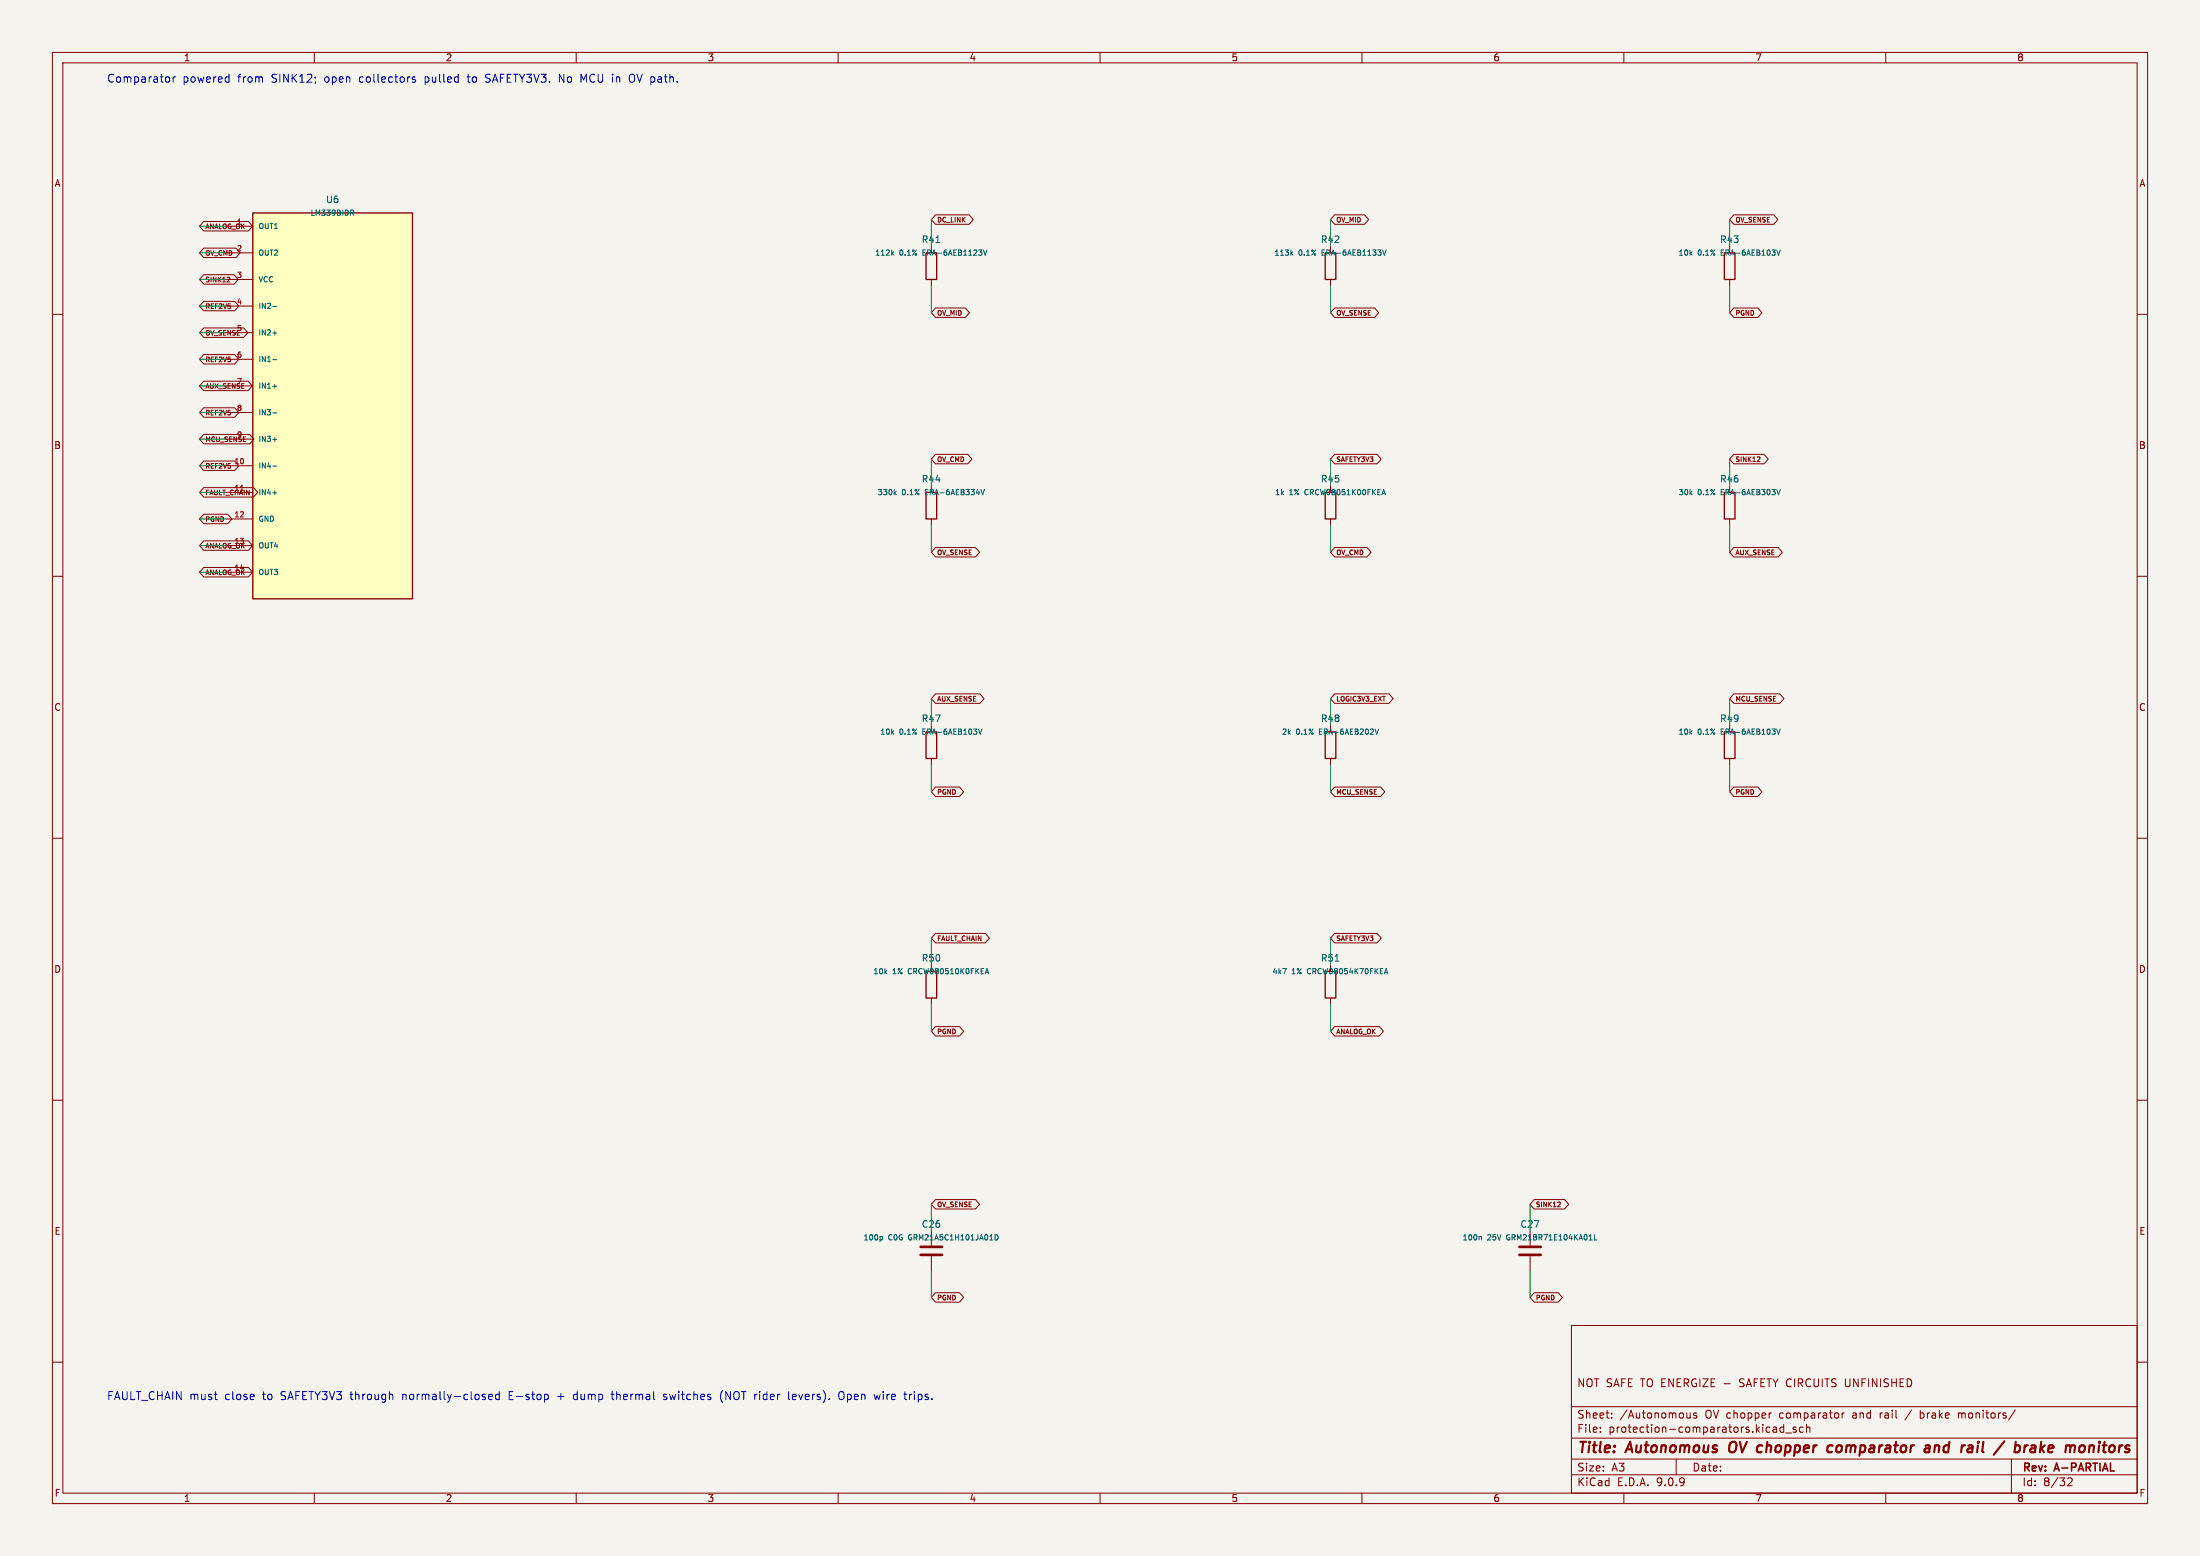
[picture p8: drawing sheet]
<svg xmlns="http://www.w3.org/2000/svg" width="420mm" height="297mm" viewBox="0 0 420 297" stroke-linecap="round" stroke-linejoin="round" font-family="sans-serif">
<path d="M0 0h420v297h-420z" fill="#f5f4ef" stroke="#f5f4ef" stroke-width=".19"/>
<g fill="none" stroke="#840000" stroke-width=".19">
<path d="M10 10h400v277h-400zM12 12h396v273h-396zM60 10v2M110 10v2M160 10v2M210 10v2M260 10v2M310 10v2M360 10v2M177.8 47v1.3M177.8 53.3v1.3M254 47v1.3"/>
<path d="M254 53.3v1.3M330.2 47v1.3M330.2 53.3v1.3M10 60h2M408 60h2M177.8 92.7v1.3M177.8 99.1v1.2M254 92.7v1.3M254 99.1v1.2M330.2 92.7v1.3M330.2 99.1v1.2M10 110h2"/>
<path d="M408 110h2M177.8 138.4v1.3M254 138.4v1.3M330.2 138.4v1.3M10 160h2M177.8 144.8v1.3M254 144.8v1.3M330.2 144.8v1.3M408 160h2M177.8 184.2v1.2M177.8 190.5v1.3M254 184.2v1.2"/>
<path d="M254 190.5v1.3M10 210h2M408 210h2M177.8 234.9v2.8M177.8 239.8v2.8M292.1 234.9v2.8M292.1 239.8v2.8M300 253h108v32h-108zM10 260h2M300 278.5h108M300 274.5h108M300 268.5h108"/>
<path d="M305.5 273.2v.2M305.5 272.5v.1M307.7 270.5v.2M307.7 269.8v.1M320 278.5v3M322.7 269.7v1M322.7 270.5l-.3 .2-.3-.1M323.9 269.8l-.4-.1-.2 .2 .1 .2 .5 .2v.3h-.6M338 269.7h.2M338.9 272.4l.3 .2v.8M339.2 273.3l-.2 .1M339.2 272.7l-.2 .1"/>
<path d="M340.5 271.9v1.5M340.5 272.5l-.4-.1-.3 .3 .1 .6h.6M340.9 273.5h1.1M342.9 272.5l-.4-.1-.2 .2 .1 .2 .5 .2v.3h-.6M344.2 272.5l-.4-.1-.3 .3 .2 .6h.5M344.9 272.5l.2-.1 .3 .1 .1 .9M344.9 271.9v1.5M351.7 269.7v1M352.1 269.7l-.3 .1-.1 .2M352.3 263.2v1.2l.1 .2M364.9 269.1l-1.2 1.9M366.6 270.6l.4 .1"/>
<path d="M366.6 269.2v1.5M367 269.7l-.4 .1M373.9 269.7v1M374.3 269.7l-.4 .1M384 278.5v6.5M384.7 269.1l-1.3 1.9M408 260h2M60 285v2M110 285v2M160 285v2M210 285v2M260 285v2"/>
<path d="M300 281.5h108M310 285v2M360 285v2M394.7 282.2l.6-.1 .2 .1 .1 .3-.9 1.1h.9"/>
</g>
<g fill="none" stroke="#840000" stroke-width=".4">
<path d="M330.3 275.5a1.5 1.5 0 0 0 0 1.6M349.3 275.9l.6 .1M349.7 277.1l-.6 .1M350.6 276.3v.7M367.8 275.9l.5 .1v1.2M368.3 277.1l-.7 .1M368.4 276.3l-.7 .1M369.4 275.9l-.2 1.3M370 275.9l-.6 .2M377.6 275.3l.1-.1v.2zM377.6 275.9l-.2 1.3M377.8 275.3l-.1 .1"/>
<path d="M384.6 277.1l.2 .1M384.8 275.2l-.2 2M384.9 275.9l-.2 .1M388 275.9l.5 .1v1.2M388.5 277.1l-.7 .1M388.6 276.3l-.7 .1M389.7 275.2l-.3 2M398.9 276.1a.49 .49 0 0 1 .9 .1l-.2 1M398.9 275.9l-.1 1.3"/>
</g>
<path d="M175.8 238h4M175.8 239.5h4M290.1 238h4M290.1 239.5h4" fill="none" stroke="#840000" stroke-width=".51"/>
<g fill="none" stroke="#006464" stroke-width=".19">
<path d="M170.3 48.3l.3 .4M170.6 48l-.4 .4M178.7 46.3h.7M187.7 47.7l.4 1 .3-1M246.5 48.3l.3 .4M246.8 48l-.4 .4M263.9 47.7l.4 1 .3-1M339.2 47.7l.3 1 .4-1M170.8 94.1l.3 .3M171.1 93.8l-.4 .4M187.3 93.4l.3 1 .3-1M263.9 94.2h.5"/>
<path d="M264.1 93.4l.4 1M339.2 93.4l.3 1 .4-1M186.8 139.1l.3 1.1 .4-1.1M262.5 139.1l.3 1.1 .4-1.1M339.2 139.1l.3 1.1 .4-1.1M188.2 185.6h.5M188.4 184.9l.4 1M244.9 184.9h.7l-.5 1M254.9 183.5h.7M264.4 185.6h.5M264.6 184.9l.4 1M168.3 236l.2 .2v.3l-.2 .2"/>
<path d="M190 235.7a.51 .51 0 0 1 .6 .5 .51 .51 0 0 1-.6 .5M282.5 236l.3 .1v.6M304.4 235.7v1h.5"/>
</g>
<path d="M176.8 48.3h2v5h-2zM253 48.3h2v5h-2zM329.2 48.3h2v5h-2zM176.8 94h2v5.1h-2zM253 94h2v5.1h-2zM329.2 94h2v5.1h-2zM176.8 139.7h2v5.1h-2zM253 139.7h2v5.1h-2zM329.2 139.7h2v5.1h-2zM176.8 185.4h2v5.1h-2zM253 185.4h2v5.1h-2z" fill="none" stroke="#840000" stroke-width=".25"/>
<path d="M48.3 40.6h30.4v73.7h-30.4z" fill="#ffffc2"/>
<path d="M48.3 40.6h30.4v73.7h-30.4z" fill="none" stroke="#840000" stroke-width=".25"/>
<g fill="none" stroke="#840000" stroke-width=".19">
<path d="M38.9 42.3h8.5l.8 .9-.8 .9h-8.5l-.8-.9zM38.9 47.4h6.2l.7 .9-.7 .9h-6.2l-.8-.9zM38.9 52.4h5.8l.8 .9-.8 .9h-5.8l-.8-.9zM38.9 57.5h5.9l.8 .9-.8 .9h-5.9l-.8-.9zM43.2 43.2h5.1M43.2 48.3h5.1M43.2 53.3h5.1M43.2 58.4h5.1M43.8 53v.3l-.5 .5h.6M178.6 58.8h5.7l.8 .9-.8 .9h-5.7l-.8-.9zM178.6 41h6.4l.8 .9-.8 .9h-6.4l-.8-.9zM254.8 41h5.7l.8 .9-.8 .9h-5.7l-.8-.9z"/>
<path d="M254.8 58.8h7.6l.8 .9-.8 .9h-7.6l-.8-.9zM331 58.8h4.6l.8 .9-.8 .9h-4.6l-.8-.9zM331 41h7.6l.8 .9-.8 .9h-7.6l-.8-.9zM38.9 77.8h5.9l.8 .9-.8 .9h-5.9l-.8-.9zM38.9 72.8h8.5l.8 .9-.8 .9h-8.5l-.8-.9zM38.9 67.7h5.9l.8 .9-.8 .9h-5.9l-.8-.9zM38.9 62.6h7.6l.8 .9-.8 .9h-7.6l-.8-.9zM43.2 63.5h5.1M43.2 68.6h5.1M43.2 73.7h5.1M43.2 78.7h5.1M38.9 98.2h4.6l.8 .9-.8 .9h-4.6l-.8-.9z"/>
<path d="M38.9 82.9h8.8l.8 .9-.8 .9h-8.8l-.8-.9zM38.9 88h5.9l.8 .9-.8 .9h-5.9l-.8-.9zM38.9 93.1h9.5l.8 .9-.8 .9h-9.5l-.8-.9zM43.2 83.8h5.1M43.2 88.9h5.1M43.2 94h5.1M43.2 99.1h5.1M178.6 86.7h6.2l.7 .9-.7 .9h-6.2l-.8-.9zM254.8 86.7h8.1l.8 .9-.8 .9h-8.1l-.8-.9zM331 86.7h5.8l.8 .9-.8 .9h-5.8l-.8-.9zM335.9 87.2v.4l-.5 .5h.6M38.9 108.3h8.5l.8 .9-.8 .9h-8.5l-.8-.9z"/>
<path d="M38.9 103.2h8.5l.8 .9-.8 .9h-8.5l-.8-.9zM43.2 104.1h5.1M43.2 109.2h5.1M178.6 104.5h7.6l.8 .9-.8 .9h-7.6l-.8-.9zM254.8 104.5h6.2l.7 .9-.7 .9h-6.2l-.8-.9zM331 104.5h8.5l.8 .9-.8 .9h-8.5l-.8-.9zM178.6 132.4h8.5l.8 1-.8 .9h-8.5l-.8-.9zM254.8 132.4h10.4l.7 1-.7 .9h-10.4l-.8-.9zM331 132.4h8.8l.8 1-.8 .9h-8.8l-.8-.9zM178.6 150.2h4.6l.8 .9-.8 .9h-4.6l-.8-.9zM254.8 150.2h8.8l.8 .9-.8 .9h-8.8l-.8-.9zM331 150.2h4.6l.8 .9-.8 .9h-4.6l-.8-.9z"/>
<path d="M178.6 178.2h9.5l.8 .9-.8 .9h-9.5l-.8-.9zM254.8 178.2h8.1l.8 .9-.8 .9h-8.1l-.8-.9zM178.6 195.9h4.6l.8 1-.8 .9h-4.6l-.8-.9zM254.8 195.9h8.5l.8 1-.8 .9h-8.5l-.8-.9zM178.6 229h7.6l.8 .9-.8 .9h-7.6l-.8-.9zM292.9 229h5.8l.8 .9-.8 .9h-5.8l-.8-.9zM297.8 229.5v.3l-.5 .5h.6M178.6 246.7h4.6l.8 .9-.8 1h-4.6l-.8-1zM292.9 246.7h4.6l.8 .9-.8 1h-4.6l-.8-1z"/>
</g>
<path d="M52.1 58.5h.7M66.9 40.1h.4l.2 .2-.1 .3h-.5M67.2 40.6l.3 .5M52.1 63.6h.7M52.1 68.7h.7M52.1 73.7h.7M52.1 78.8h.7M52.1 83.9h.7M52.1 89h.7M52.1 94.1h.7" fill="none" stroke="#006464" stroke-width=".19"/>
<g fill="none" stroke="#009600" stroke-width=".19">
<path d="M38.1 43.2h5.1M38.1 58.4h5.1M38.1 53.3h5.1M38.1 48.3h5.1M177.8 41.9v5.1M177.8 54.6v5.1M254 41.9v5.1M254 54.6v5.1M330.2 41.9v5.1M330.2 54.6v5.1M38.1 78.7h5.1M38.1 73.7h5.1"/>
<path d="M38.1 68.6h5.1M38.1 63.5h5.1M38.1 99.1h5.1M38.1 83.8h5.1M38.1 94h5.1M38.1 88.9h5.1M177.8 87.6v5.1M254 87.6v5.1M330.2 87.6v5.1M38.1 104.1h5.1M38.1 109.2h5.1M177.8 100.3v5.1"/>
<path d="M254 100.3v5.1M330.2 100.3v5.1M177.8 133.4v5M254 133.4v5M330.2 133.4v5M177.8 146.1v5M254 146.1v5M330.2 146.1v5M177.8 179.1v5.1M254 179.1v5.1M177.8 191.8v5.1M254 191.8v5.1"/>
<path d="M177.8 229.9v5M292.1 229.9v5M177.8 242.6v5M292.1 242.6v5"/>
</g>
<g fill="none" stroke="#0000c2" stroke-width=".19">
<path d="M32.2 14.7l.2 .3-.2 .6M33 14.7v1M33.5 14.7h-.3l-.2 .3M43.6 14.7h.1M43.7 14.2v1.5M43.7 15.6l-.1 .1M79.3 14.7h-.4l-.2 .2 .1 .2 .5 .2v.3h-.6M89.1 14.7h.6M92.7 15.6l.2 .1M93 14.2l-.3 .3 .1 .2 .2 .2M106.8 15.7v-1.5l.9 1.5M110.9 14.2l.5 1.1"/>
<path d="M120.4 15.6h.5M120.4 14.2h.5M40.9 266.1h.6M41.3 267.1h.2M93.3 266.6l.7-.1-.1-.3-.4-.1-.2 .2 .1 .8h.5M95.3 266.2l-.4-.1-.3 .3 .1 .7h.6M95.3 265.6v1.5M97.2 266.3h.5M97.9 265.6h-.7v1.5h.7M104.5 266.2l.2 .2-.2 .7M106.5 266.6h1.2M110 266.1h-.2l-.3 .3v.6l.5 .1"/>
<path d="M116.7 266.1h.5M116.9 265.6v1.3l.3 .2M127.2 266.2l-.3-.1-.2 .3 .6 .5M127.3 266.9l-.2 .2h-.4M138 265.4a1.75 1.75 0 0 0 0 2.3M145 265.6v.2M150.5 266.9l.3 .2M151.8 266.1h-.3l-.2 .2v.8h.5M152 266.5l-.7 .1M160.2 265.8a.51 .51 0 0 1 .6-.2 .51 .51 0 0 1 .3 .5v.5a.51 .51 0 0 1-.5 .6 .51 .51 0 0 1-.5-.6zM168 266.1l-.3 1M173.6 266.1v1"/>
<path d="M174.1 266.1l-.3 .1-.2 .2"/>
</g>
<g font-size="2.8" fill="#840000">
<text x="301" y="277.9">Title:</text>
<text x="310.6" y="277.9">Autonomous</text>
<text x="331" y="277.9">OV chopper</text>
<text x="351.3" y="277.9">comparator</text>
<text x="370.7" y="277.9">and</text>
<text x="378.5" y="277.9">rail</text>
<text x="385.8" y="277.9">/</text>
<text x="390.2" y="277.9">brake</text>
<text x="400.8" y="277.9">monitors</text>
</g>
<g font-size="2.1" fill="#0000c2">
<text x="20.3" y="16">Comparator</text>
<text x="34.8" y="16">powered</text>
<text x="45.4" y="16">from</text>
<text x="52" y="16">SINK12;</text>
<text x="62.2" y="16">open</text>
<text x="69" y="16">collectors</text>
<text x="81.6" y="16">pulled</text>
<text x="90" y="16">to</text>
<text x="93.5" y="16">SAFETY3V3.</text>
<text x="107.7" y="16">No</text>
<text x="112" y="16">MCU in</text>
<text x="121.6" y="16">OV path.</text>
<text x="20.3" y="267.4">FAULT_CHAIN must</text>
<text x="43" y="267.4">close</text>
<text x="50.3" y="267.4">to</text>
<text x="53.9" y="267.4">SAFETY3V3 through</text>
<text x="77.3" y="267.4">normally-closed</text>
<text x="97.8" y="267.4">E-stop</text>
<text x="107.2" y="267.4">+</text>
<text x="110.4" y="267.4">dump</text>
<text x="117.9" y="267.4">thermal</text>
<text x="128" y="267.4">switches</text>
<text x="138.9" y="267.4">(NOT</text>
<text x="145.6" y="267.4">rider</text>
<text x="152.2" y="267.4">levers).</text>
<text x="162" y="267.4">Open</text>
<text x="169" y="267.4">wire</text>
<text x="174.9" y="267.4">trips.</text>
</g>
<g font-size="2.1" fill="#840000">
<text x="301" y="265">NOT SAFE TO ENERGIZE -</text>
<text x="332.5" y="265">SAFETY CIRCUITS</text>
<text x="352.9" y="265">UNFINISHED</text>
<text x="301" y="273.7">File:</text>
<text x="301" y="271">Sheet:</text>
<text x="307.1" y="273.7">protection-comparators.kicad_sch</text>
<text x="309.2" y="271">/Autonomous</text>
<text x="325.6" y="271">OV chopper</text>
<text x="340" y="271">comparator</text>
<text x="354.1" y="271">and</text>
<text x="359.4" y="271">rail</text>
<text x="367.4" y="271">brake</text>
<text x="374.8" y="271">monitors/</text>
<text x="301" y="281.1">Size:</text>
<text x="307.6" y="281.1">A3</text>
<text x="323" y="281.1">Date:</text>
<text x="386" y="281.3">Rev:</text>
<text x="392.4" y="281.3">A-PARTIAL</text>
<text x="301" y="283.9">KiCad</text>
<text x="308.7" y="283.9">E.D.A.</text>
<text x="316.3" y="283.9">9.0.9</text>
<text x="386" y="283.9">Id:</text>
<text x="390.1" y="283.9">8/32</text>
</g>
<g font-size="1.8" fill="#840000">
<text x="35" y="11.9">1</text>
<text x="85" y="11.9">2</text>
<text x="135" y="11.9">3</text>
<text x="185" y="11.9">4</text>
<text x="235" y="11.9">5</text>
<text x="285" y="11.9">6</text>
<text x="335" y="11.9">7</text>
<text x="385" y="11.9">8</text>
<text x="10.3" y="35.9">A</text>
<text x="408.3" y="35.9">A</text>
<text x="10.3" y="85.9">B</text>
<text x="408.2" y="85.9">B</text>
<text x="10.3" y="135.9">C</text>
<text x="408.2" y="135.9">C</text>
<text x="10.3" y="185.9">D</text>
<text x="408.2" y="185.9">D</text>
<text x="10.3" y="235.9">E</text>
<text x="408.3" y="235.9">E</text>
<text x="10.3" y="285.9">F</text>
<text x="35" y="286.9">1</text>
<text x="85" y="286.9">2</text>
<text x="135" y="286.9">3</text>
<text x="185" y="286.9">4</text>
<text x="235" y="286.9">5</text>
<text x="285" y="286.9">6</text>
<text x="335" y="286.9">7</text>
<text x="385" y="286.9">8</text>
<text x="408.3" y="285.9">F</text>
</g>
<g font-size="1.8" fill="#006464">
<text x="62.1" y="39">U6</text>
<text x="175.9" y="46.6">R41</text>
<text x="252.1" y="46.6">R42</text>
<text x="328.3" y="46.6">R43</text>
<text x="175.9" y="92.3">R44</text>
<text x="252.1" y="92.3">R45</text>
<text x="328.3" y="92.3">R46</text>
<text x="175.9" y="138">R47</text>
<text x="252.1" y="138">R48</text>
<text x="328.3" y="138">R49</text>
<text x="175.9" y="183.7">R50</text>
<text x="252.1" y="183.7">R51</text>
<text x="175.9" y="234.5">C26</text>
<text x="290.2" y="234.5">C27</text>
</g>
<g font-size="1.4" fill="#006464">
<text x="59.2" y="41.4">LM339BIDR</text>
<text x="49.3" y="43.9">OUT1</text>
<text x="49.3" y="49">OUT2</text>
<text x="167" y="49">112k</text>
<text x="171.7" y="49">0.1%</text>
<text x="176.3" y="49">ERA-6AEB1123V</text>
<text x="243.2" y="49">113k</text>
<text x="247.9" y="49">0.1%</text>
<text x="252.5" y="49">ERA-6AEB1133V</text>
<text x="320.3" y="49">10k</text>
<text x="324.1" y="49">0.1%</text>
<text x="328.7" y="49">ERA-6AEB103V</text>
<text x="49.3" y="54.1">VCC</text>
<text x="49.3" y="59.1">IN2-</text>
<text x="49.3" y="64.2">IN2+</text>
<text x="49.3" y="69.3">IN1-</text>
<text x="49.3" y="74.4">IN1+</text>
<text x="49.3" y="79.5">IN3-</text>
<text x="49.3" y="84.5">IN3+</text>
<text x="49.3" y="89.6">IN4-</text>
<text x="49.3" y="94.7">IN4+</text>
<text x="167.4" y="94.7">330k</text>
<text x="172.2" y="94.7">0.1%</text>
<text x="176.8" y="94.7">ERA-6AEB334V</text>
<text x="243.3" y="94.7">1k</text>
<text x="246.1" y="94.7">1%</text>
<text x="249.3" y="94.7">CRCW08051K00FKEA</text>
<text x="320.3" y="94.7">30k</text>
<text x="324.1" y="94.7">0.1%</text>
<text x="328.7" y="94.7">ERA-6AEB303V</text>
<text x="49.3" y="99.8">GND</text>
<text x="49.3" y="104.9">OUT4</text>
<text x="49.3" y="109.9">OUT3</text>
<text x="167.9" y="140.4">10k</text>
<text x="171.7" y="140.4">0.1%</text>
<text x="176.3" y="140.4">ERA-6AEB103V</text>
<text x="244.6" y="140.4">2k</text>
<text x="247.4" y="140.4">0.1%</text>
<text x="252" y="140.4">ERA-6AEB202V</text>
<text x="320.3" y="140.4">10k</text>
<text x="324.1" y="140.4">0.1%</text>
<text x="328.7" y="140.4">ERA-6AEB103V</text>
<text x="166.6" y="186.2">10k</text>
<text x="170.4" y="186.2">1%</text>
<text x="173.6" y="186.2">CRCW080510K0FKEA</text>
<text x="242.8" y="186.2">4k7</text>
<text x="246.6" y="186.2">1%</text>
<text x="249.8" y="186.2">CRCW08054K70FKEA</text>
<text x="164.7" y="237">100p</text>
<text x="169.6" y="237">C0G</text>
<text x="173.6" y="237">GRM21A5C1H101JA01D</text>
<text x="279.1" y="237">100n</text>
<text x="284" y="237">25V</text>
<text x="287.8" y="237">GRM21BR71E104KA01L</text>
</g>
<g font-size="1.4" fill="#840000">
<text x="45.1" y="42.9">1</text>
<text x="45.1" y="63.2">5</text>
<text x="45.1" y="73.4">7</text>
<text x="45.1" y="83.6">9</text>
<text x="44.6" y="93.7">11</text>
<text x="44.6" y="103.9">13</text>
<text x="44.6" y="109">14</text>
</g>
<g font-size="1.4" fill="#a90000">
<text x="45.1" y="48">2</text>
<text x="45.1" y="53.1">3</text>
<text x="45.1" y="58.2">4</text>
<text x="45.1" y="68.3">6</text>
<text x="45.1" y="78.5">8</text>
<text x="44.6" y="88.6">10</text>
<text x="44.6" y="98.8">12</text>
</g>
<g font-size="1.3" fill="#840000">
<text x="39.1" y="43.9">ANALOG_OK</text>
<text x="178.8" y="42.7">DC_LINK</text>
<text x="255" y="42.7">OV_MID</text>
<text x="331.2" y="42.7">OV_SENSE</text>
<text x="39.1" y="49">OV_CMD</text>
<text x="39.1" y="54.1">SINK12</text>
<text x="39.1" y="59.2">REF2V5</text>
<text x="39.1" y="64.2">OV_SENSE</text>
<text x="178.8" y="60.4">OV_MID</text>
<text x="255" y="60.4">OV_SENSE</text>
<text x="331.2" y="60.4">PGND</text>
<text x="39.1" y="69.3">REF2V5</text>
<text x="39.1" y="74.4">AUX_SENSE</text>
<text x="39.1" y="79.5">REF2V5</text>
<text x="39.1" y="84.6">MCU_SENSE</text>
<text x="39.1" y="89.6">REF2V5</text>
<text x="178.8" y="88.4">OV_CMD</text>
<text x="255" y="88.4">SAFETY3V3</text>
<text x="331.2" y="88.4">SINK12</text>
<text x="39.1" y="94.7">FAULT_CHAIN</text>
<text x="39.1" y="99.8">PGND</text>
<text x="39.1" y="104.9">ANALOG_OK</text>
<text x="178.8" y="106.2">OV_SENSE</text>
<text x="255" y="106.2">OV_CMD</text>
<text x="331.2" y="106.2">AUX_SENSE</text>
<text x="39.1" y="110">ANALOG_OK</text>
<text x="178.8" y="134.1">AUX_SENSE</text>
<text x="255" y="134.1">LOGIC3V3_EXT</text>
<text x="331.2" y="134.1">MCU_SENSE</text>
<text x="178.8" y="151.9">PGND</text>
<text x="255" y="151.9">MCU_SENSE</text>
<text x="331.2" y="151.9">PGND</text>
<text x="178.8" y="179.8">FAULT_CHAIN</text>
<text x="255" y="179.8">SAFETY3V3</text>
<text x="178.8" y="197.6">PGND</text>
<text x="255" y="197.6">ANALOG_OK</text>
<text x="178.8" y="230.6">OV_SENSE</text>
<text x="293.1" y="230.6">SINK12</text>
<text x="178.8" y="248.4">PGND</text>
<text x="293.1" y="248.4">PGND</text>
</g>
</svg>
